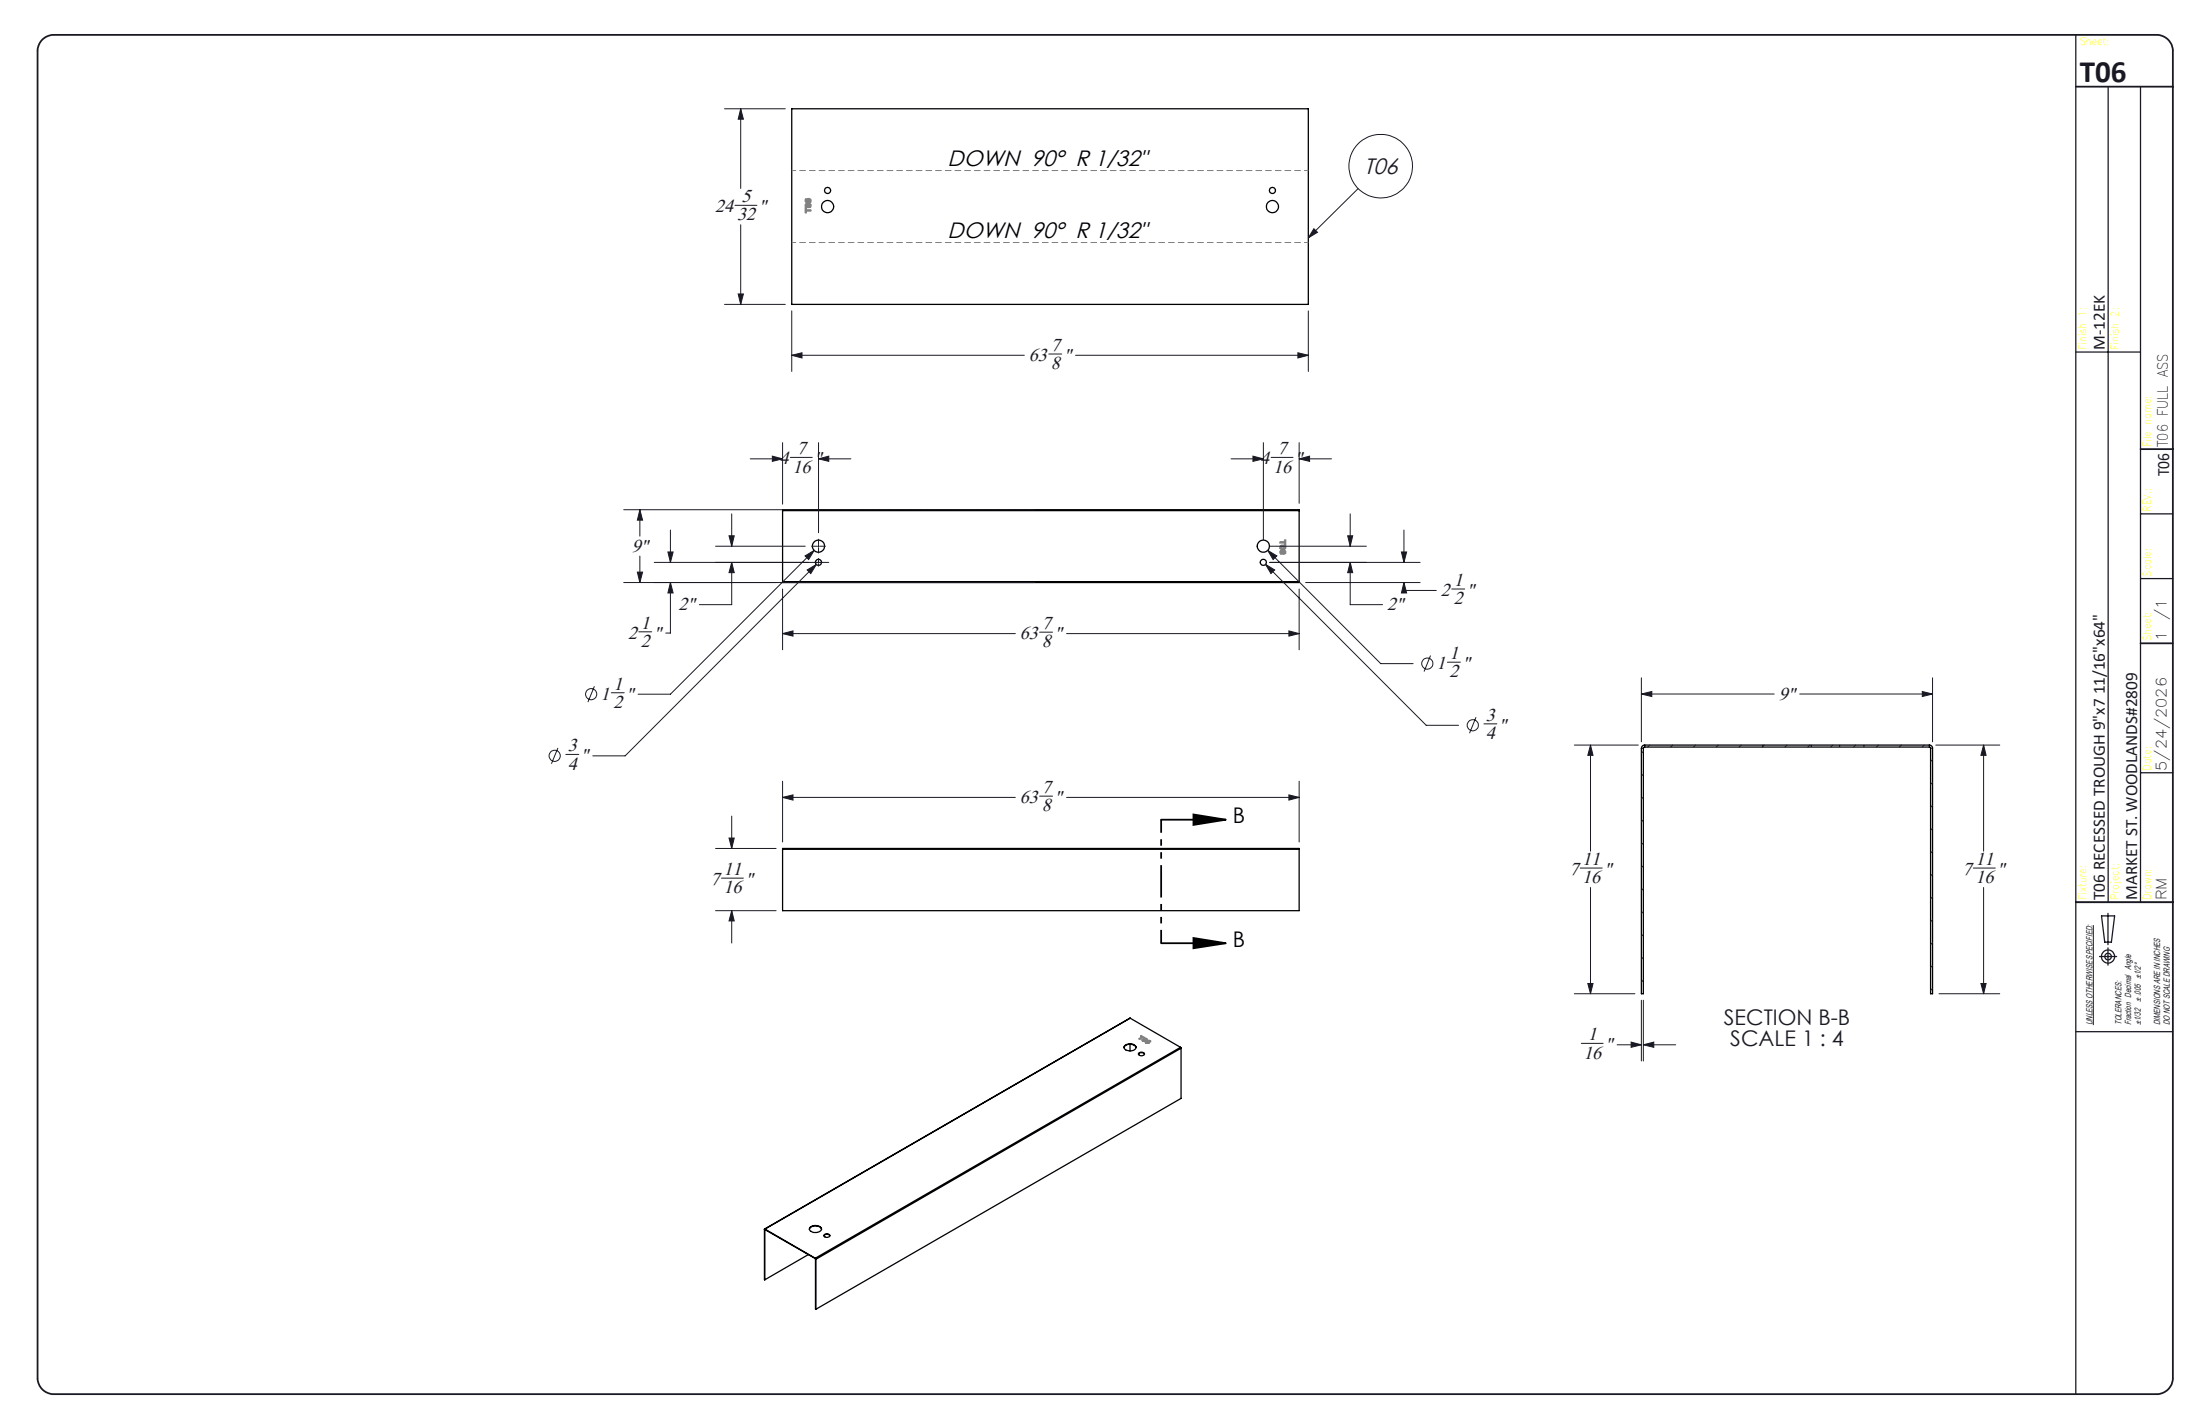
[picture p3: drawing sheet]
<svg xmlns="http://www.w3.org/2000/svg" width="432mm" height="279mm" viewBox="0 0 432 279" stroke-linecap="round" stroke-linejoin="round" font-family="sans-serif">
<g fill="none" stroke="#191924" stroke-width=".2">
<path d="M142.2 21.3h11.9M145.4 21.3l.5 2.1h-1zM145.4 21.3v15.7M266.6 37l-9.8 9.7M142.2 59.7h11.9M144.3 40.3h4.3M144.9 57.7h1l-.5 2zM145.4 44.1v15.6M257.9 44.9l.7 .7-1.8 1.1zM155.4 69.7l2-.5v1zM155.4 61v11.9M155.4 69.7h45.6"/>
<path d="M205.8 69.5h2.6M211.1 69.7h45.7M254.7 69.2l2.1 .5-2.1 .5zM256.8 61v11.9M147.2 90h6.4M151.6 89.5l2 .5-2 .5zM153.6 86.9v12M155.1 89.7h4.3M160.7 90l2-.5v1zM160.7 86.9v17.6M160.7 90h6.3M241.6 90h6.4"/>
<path d="M245.9 89.5l2.1 .5-2.1 .5zM248 86.9v19M249.5 89.7h4.3M255 90l2-.5v1zM255 86.9v11.8M255 90h6.3M122.4 100h80.6M122.4 114.3h80.6M125.1 112.3h1l-.5 2zM125.6 100l.5 2.1h-1zM125.6 100v5.2M125.6 109.1v5.2"/>
<path d="M128.4 110.3h34.3M131.1 108.3h1l-.5 2zM131.6 114.3l.5 2h-1zM131.6 114.3v9.9h-.9M131.6 104v6.3M140.4 107.2h17.6M143.1 105.1h1l-.5 2.1zM143.6 110.3l.5 2.1h-1zM143.6 100.8v6.4M143.6 110.3v8.3h-6.3M153.6 115.6v11.9M158 109.1l1.8-1.1-1.1 1.8z"/>
<path d="M158.4 111.8l1.8-1.1-1.1 1.8zM159.3 107.2h1M159.8 108l-28.2 28.2h-6.4M160.2 110.7l-37.5 37.6h-6.4M160.5 107.2h.3M160.7 105.8v1.1M160.7 107v.3M160.7 107.5v1M160.7 109.6v.4M160.7 110.2v.3M160.7 110.7v.4M161 107.2h1"/>
<path d="M248.4 110.7l1.8 1.1-.8 .7zM248.4 110.7l31.5 31.6h6.4M248.8 108l1.8 1.1-.7 .7zM248.8 108l22.2 22.2h6.4M249.2 110.3h29.5M249.2 107.2h19M255 115.6v11.9M256.3 114.3h22.4M264.5 105.1h1l-.5 2.1zM265 110.3l.5 2.1h-1zM265 110.3v8.3h6.4M265 100.8v6.4"/>
<path d="M275.1 108.3h1l-.5 2zM275.6 114.3l.5 2h-1zM275.6 114.3v1.6h6.3M275.6 104v6.3M284.9 115.6h2.6M116.7 134.7l-1.3 3.1M120 135.9h2.5M125.4 124h2.5M153.6 124.3l2-.5v1zM153.6 124.3h45.7M204 124h2.6M209.3 124.3h45.7"/>
<path d="M253 123.8l2 .5-2 .5zM280.8 128.6l-1.3 3.2M284.1 129.9h2.5M322.2 136.2l2-.5v1zM322.2 133v12.6M322.2 136.2h26M353.2 136.2h26.1M377.3 135.7l2 .5-2 .5zM379.3 133v12.6M109.5 146.8l-1.3 3.1M111.1 148h2.5M153.6 156.5l2-.5v1z"/>
<path d="M153.6 153.3v11.9M153.6 156.5h45.7M204 156.2h2.6M209.3 156.5h45.7M253 156l2 .5-2 .5zM255 153.3v11.9M289.7 140.7l-1.3 3.2M291.3 142h2.5M309 146.2h12.6M312.2 146.2l.5 2h-1.1zM312.2 146.2v20.8M322.5 147.4l-.3 .4"/>
<path d="M322.5 151.9l-.3 .4M322.5 156.4l-.3 .4M323.8 146.2l-.4 .4M328.3 146.2l-.4 .4M332.8 146.2l-.4 .4M337.3 146.2l-.4 .4M341.8 146.2l-.5 .4M346.3 146.2l-.4 .4M350.7 146.2l-.4 .4M355.2 146.2l-.4 .4M359.7 146.2l-.4 .4M364.2 146.2l-.4 .4"/>
<path d="M368.7 146.2l-.4 .4M373.2 146.2l-.4 .4M377.7 146.2l-.4 .4M379.3 149l-.4 .4M379.3 153.5l-.4 .4M379.3 158l-.4 .4M379.9 146.2h12.6M389.3 146.2l.5 2h-1zM389.3 146.2v20.8M140.4 178.7h11.9M140.4 166.5h11.9M141.6 172.3h4.3"/>
<path d="M143.1 164.4h1l-.5 2.1zM143.6 178.7l.5 2h-1zM143.6 160.1v6.4M143.6 178.7v6.3M310.2 170.3h4.3M312.2 174.1v20.9M322.5 160.9l-.3 .4M322.5 165.4l-.3 .4M322.5 169.9l-.3 .4M322.5 174.3l-.3 .5M322.5 178.9l-.3 .3M379.3 162.5l-.4 .4"/>
<path d="M379.3 167l-.4 .4M379.3 171.5l-.4 .4M379.3 176l-.4 .4M387.3 170.3h4.3M389.3 174.1v20.9M309 195h11.9M311.6 193h1.1l-.5 2zM322.2 196.3v11.9M322.5 183.3l-.3 .4M322.5 187.8l-.3 .4M322.5 192.3l-.3 .4M322.5 196.3v11.9"/>
<path d="M379.3 180.4l-.4 .5M379.3 185l-.4 .3M379.3 189.4l-.4 .4M379.3 193.9l-.4 .4M380.6 195h11.9M388.8 193h1l-.5 2zM410.9 181.5v19.6M310.4 204.7h4.2M317.4 205h4.8M320.1 204.5l2.1 .5-2.1 .5zM322.5 205l2.1-.5v1zM322.5 205h6.4"/>
<circle cx="271" cy="32.6" r="6.2"/>
<circle cx="116" cy="136.2" r="1.09"/>
<circle cx="280.1" cy="130.2" r="1.09"/>
<circle cx="108.9" cy="148.3" r="1.09"/>
<circle cx="289.1" cy="142.3" r="1.09"/>
</g>
<g fill="none" stroke="#191924" stroke-width=".25">
<path d="M407.4 6.8v266.7M413.8 17v160M420.1 17v160M407.4 69.1h12.7M420.1 113.5h6.4M420.1 100.8h6.4M420.1 151.6h6.4M407.4 177h19.1M412.5 179.7h2.5l-.6 5.2h-1.3zM413.7 179.2v6.1M412.1 187.7h3.3M413.7 186v3.4"/>
<path d="M407.4 202.4h19.1"/>
<circle cx="413.7" cy="187.7" r=".66"/>
<circle cx="413.8" cy="187.7" r="1.29"/>
</g>
<path d="M8.2 7.9a3.3 3.3 0 0 1 2.3-1.1h412.8a3.2 3.2 0 0 1 3.2 3.2v260.4a3.2 3.2 0 0 1-3.2 3.1h-412.8a3.2 3.2 0 0 1-3.1-3.1v-260.4a3.2 3.2 0 0 1 .8-2.1zM407.4 17h19.1M420.1 88.1h6.4M420.1 126.2h6.4M407.4 177h19.1" fill="none" stroke="#191924" stroke-width=".35"/>
<path d="M153.6 100.1h101.4M153.6 114.2h101.4M153.6 166.6h101.4" fill="none" stroke="#000" stroke-width=".2" stroke-dasharray="1.3 .6" stroke-dashoffset=".4" stroke-linecap="butt"/>
<g fill="none" stroke="#000" stroke-width=".2" stroke-dasharray="1.3 .6" stroke-linecap="butt">
<path d="M322.2 146.8h.4M322.8 146.6v-.4M346 146.2v.4M355.5 146.6v-.4M361.1 146.2v.4M365.8 146.6v-.4M378.7 146.2v.4M378.9 146.8h.4M159.5 166.5v.1M160.1 166.5v.1M161.3 166.6v-.1M161.9 166.6v-.1"/>
<path d="M246.8 166.5v.1M247.4 166.5v.1M248.6 166.6v-.1M249.2 166.6v-.1"/>
</g>
<g fill="none" stroke="#000" stroke-width=".25">
<path d="M155.4 21.3h101.4v38.4h-101.4zM153.6 100.2v-.2h101.4v.2M153.6 114.1v.2h101.4v-.2M153.6 100.2v13.9M153.6 100.2h101.4M153.6 114.1h101.4M255 100.2v13.9M322.4 146.4l.3-.2h56a.6 .6 0 0 1 .6 .6v48.2h-.4v-48.2l-.1-.2h-56.1l-.2 .2v48.2h-.3v-48.2zM153.6 166.6v-.1h101.4v.1M153.6 166.6v12.1h101.4v-12.1M153.6 166.6h101.4M221.8 199.8l-71.8 41.4"/>
<path d="M221.8 199.8l-71.7 41.4M221.8 199.8l9.9 5.7M220.6 205.5a1.45 1.45 0 0 1 2.4 0M220.7 205.3a1.46 1.46 0 0 1 2.3 .2 1.39 1.39 0 0 1-2.4 0zM221.8 204.9v1.3M223.4 206.8a.74 .74 0 0 1 1.2 0M223.5 206.7l.5-.3a.4 .4 0 0 1 .6 .4 .4 .4 0 0 1-.6 .4l-.2-.1a.32 .32 0 0 1-.3-.4zM231.7 205.5l.1 .2M231.7 205.5l-71.7 41.4M231.8 205.7l-71.7 41.4M231.8 205.7v9.8l-71.7 41.4M150 241.2l.1 .1"/>
<path d="M150 241.2l.1 9.9M150.1 241.3h.1M150.1 241.3v9.8M150.1 241.2h-.1M150.1 241.2l9.9 5.7M150.1 241.3l9.9 5.6M150.1 241.2v.1M158.6 246.2l-8.5 4.9M158.9 241.2a1.41 1.41 0 0 1 2.4 0M159 240.8a1.5 1.5 0 0 1 2.3 .4 1.45 1.45 0 0 1-2.4 0zM160 246.9l.1 .1M160 246.9l.1 .2"/>
<path d="M160 246.9h.1M160.1 247v.1M160.1 247v9.9M160.1 247.1v9.8M161.7 242.5l.5-.3 .6 .1 .1 .2M161.7 242.3a.59 .59 0 0 1 .7-.2 .59 .59 0 0 1 .4 .5 .61 .61 0 0 1-.6 .2 .61 .61 0 0 1-.5-.5z"/>
<circle cx="162.4" cy="37.4" r=".59"/>
<circle cx="249.7" cy="37.4" r=".59"/>
<circle cx="162.4" cy="40.5" r="1.19"/>
<circle cx="249.7" cy="40.5" r="1.19"/>
<circle cx="160.6" cy="110.3" r=".59"/>
<circle cx="160.6" cy="107.2" r="1.19"/>
<circle cx="248" cy="110.3" r=".59"/>
<circle cx="248" cy="107.2" r="1.19"/>
</g>
<path d="M234.2 159.8l6.4 1-6.4 1.1zM227.9 160.8h12.7M227.9 185.1h12.7M234.2 184l6.4 1.1-6.4 1z" fill="none" stroke="#000" stroke-width=".35"/>
<g fill="none" stroke="#808080" stroke-width=".25">
<path d="M158.2 39h.1l.1 .2a.2 .2 0 0 0-.1 .3 .2 .2 0 0 0 .2 0v-.3a.4 .4 0 0 1 .5-.1 .4 .4 0 0 1 .2 .5 .4 .4 0 0 1-.6 .2 .46 .46 0 0 1-.5-.2 .46 .46 0 0 1 .1-.6zM158 40.9h.3v.3h.8l.1 .1-.9 .1-.1 .4h-.1zM158.1 40.1l.6-.2a.43 .43 0 0 1 .4 .6 .43 .43 0 0 1-.6 .2l-.4-.2zM158.3 40.2h.3a.21 .21 0 0 1 .4 0 .21 .21 0 0 1-.1 .3 .21 .21 0 0 1-.3 0l-.3-.1zM251.2 106.4l.9-.1 .1-.4h.1v1h-.1l-.1-.4h-.8zM251.3 107.1l.3-.1h.5l.2 .2v.3l-.3 .3h-.5l-.3-.3zM251.3 108.1l.4-.2a.43 .43 0 0 1 .6 .2 .43 .43 0 0 1-.2 .6l-.1-.1a.25 .25 0 0 0 .2-.3 .25 .25 0 0 0-.4-.1l.2 .3-.3 .2a.39 .39 0 0 1-.4-.1 .39 .39 0 0 1 0-.5zM251.4 107.3l.4-.1a.2 .2 0 0 1 .3 0 .2 .2 0 0 1-.1 .3h-.5zM223.9 203.3l.2-.1 .5 .5-.3-.1-.7 .3 .5-.5zM224.2 204l.4-.3 .4 .1a.21 .21 0 0 1 .1 .2 .21 .21 0 0 1-.2 .2l-.5 .1-.3-.2zM224.4 204l.4-.2 .2 .1-.5 .3h-.2zM224.8 204.4l.6-.3a.27 .27 0 0 1 .3 0 .27 .27 0 0 1 .1 .3h-.2a.2 .2 0 0 0-.1-.2 .2 .2 0 0 0-.3 .1h.1a.19 .19 0 0 1 .3 .1 .19 .19 0 0 1-.2 .3h-.5z"/>
<circle cx="158.8" cy="39.4" r=".17"/>
<circle cx="251.6" cy="108.3" r=".18"/>
<circle cx="225.2" cy="204.5" r=".14"/>
</g>
<path d="M227.9 160.8v24.2" fill="none" stroke="#000" stroke-width=".35" stroke-dasharray="6.3 1.3 1.3 1.3 1.3 1.3" stroke-dashoffset="3.8" stroke-linecap="butt"/>
<path d="M155.4 33.5h101.4M256.8 47.6h-101.4" fill="none" stroke="#808080" stroke-width=".2" stroke-dasharray="1.3 .6" stroke-dashoffset=".4" stroke-linecap="butt"/>
<path d="M234.2 159.8l6.4 1-6.4 1.1zM234.2 184l6.4 1.1-6.4 1z" fill="#000"/>
<g fill="#191924">
<path d="M257.9 44.9l.7 .7-1.8 1.1z"/>
<path d="M143.6 178.7l.5 2h-1zM143.1 164.4h1l-.5 2.1zM153.6 156.5l2-.5v1zM253 156l2 .5-2 .5zM125.6 100l.5 2.1h-1zM125.1 112.3h1l-.5 2zM253 123.8l2 .5-2 .5zM153.6 124.3l2-.5v1zM131.1 108.3h1l-.5 2zM131.6 114.3l.5 2h-1zM160.7 90l2-.5v1zM151.6 89.5l2 .5-2 .5zM143.1 105.1h1l-.5 2.1zM143.6 110.3l.5 2.1h-1zM158 109.1l.7 .7 1.1-1.8zM158.4 111.8l.7 .7 1.1-1.8zM245.9 89.5l2.1 .5-2.1 .5zM255 90l2-.5v1zM264.5 105.1h1l-.5 2.1zM265 110.3l.5 2.1h-1zM275.1 108.3h1l-.5 2zM275.6 114.3l.5 2h-1zM248.8 108l1.1 1.8 .7-.7zM248.4 110.7l1 1.8 .8-.7z"/>
<path d="M320.1 204.5l2.1 .5-2.1 .5zM322.5 205l2.1-.5v1zM311.6 193h1.1l-.5 2zM312.2 146.2l.5 2h-1.1zM322.2 136.2l2-.5v1zM377.3 135.7l2 .5-2 .5zM389.3 146.2l.5 2h-1zM388.8 193h1l-.5 2z"/>
<path d="M144.9 57.7h1l-.5 2zM145.4 21.3l.5 2.1h-1zM254.7 69.2l2.1 .5-2.1 .5zM155.4 69.7l2-.5v1z"/>
</g>
<text font-size="6.1" fill="#191924" x="408.2" y="16.1">T06</text>
<g font-size="4.4">
<text x="186" y="32.5">DOWN 90° R 1/32&quot;</text>
<text x="186" y="46.7">DOWN 90° R 1/32&quot;</text>
</g>
<text font-size="4.4" fill="#191924" x="267.8" y="34.1">T06</text>
<g font-size="4.2">
<text x="242" y="161.5">B</text>
<text x="242" y="185.7">B</text>
</g>
<g font-size="4.2" fill="#191924">
<text x="338.3" y="201">SECTION B-B</text>
<text x="339.6" y="205.2">SCALE 1 : 4</text>
</g>
<g font-size="3.7" fill="#191924">
<text x="140.4" y="41.6">24</text>
<text x="145.5" y="39.6">5</text>
<text x="149" y="41.6">&quot;</text>
<text x="144.7" y="43.3">32</text>
<text x="202" y="70.8">63</text>
<text x="206.2" y="68.8">7</text>
<text x="208.8" y="70.8">&quot;</text>
<text x="206.2" y="72.4">8</text>
<text x="156.4" y="89.1">7</text>
<text x="250.8" y="89.1">7</text>
<text x="153" y="91.1">4</text>
<text x="155.5" y="92.7">16</text>
<text x="159.8" y="91.1">&quot;</text>
<text x="247.4" y="91.1">4</text>
<text x="249.9" y="92.7">16</text>
<text x="254.2" y="91.1">&quot;</text>
<text x="124" y="108.3">9&quot;</text>
<text x="133.2" y="119.7">2&quot;</text>
<text x="272.3" y="119.7">2&quot;</text>
<text x="282.8" y="117">2</text>
<text x="285.3" y="115">1</text>
<text x="285.3" y="118.6">2</text>
<text x="287.9" y="117">&quot;</text>
<text x="123.3" y="125.3">2</text>
<text x="125.8" y="123.3">1</text>
<text x="128.3" y="125.3">&quot;</text>
<text x="200.2" y="125.4">63</text>
<text x="204.5" y="123.4">7</text>
<text x="207" y="125.4">&quot;</text>
<text x="125.8" y="126.9">2</text>
<text x="204.5" y="127">8</text>
<text x="282" y="131.3">1</text>
<text x="284.5" y="129.3">1</text>
<text x="287" y="131.3">&quot;</text>
<text x="117.9" y="137.3">1</text>
<text x="120.4" y="135.3">1</text>
<text x="122.9" y="137.3">&quot;</text>
<text x="284.5" y="132.9">2</text>
<text x="349.1" y="137.3">9&quot;</text>
<text x="120.4" y="138.9">2</text>
<text x="291.7" y="141.4">3</text>
<text x="294.2" y="143.4">&quot;</text>
<text x="111.5" y="147.4">3</text>
<text x="114" y="149.4">&quot;</text>
<text x="291.7" y="145">4</text>
<text x="111.5" y="151">4</text>
<text x="204.5" y="155.6">7</text>
<text x="200.2" y="157.6">63</text>
<text x="204.5" y="159.2">8</text>
<text x="207" y="157.6">&quot;</text>
<text x="139.5" y="173.7">7</text>
<text x="142" y="171.7">11</text>
<text x="146.3" y="173.7">&quot;</text>
<text x="308" y="171.7">7</text>
<text x="310.6" y="169.7">11</text>
<text x="310.6" y="173.3">16</text>
<text x="314.9" y="171.7">&quot;</text>
<text x="385.2" y="171.7">7</text>
<text x="387.7" y="169.7">11</text>
<text x="387.7" y="173.3">16</text>
<text x="392" y="171.7">&quot;</text>
<text x="142" y="175.3">16</text>
<text x="310.8" y="207.7">16</text>
<text x="311.6" y="204.1">1</text>
<text x="315.1" y="206.1">&quot;</text>
</g>
<g font-size="3.4" fill="#191924">
<text x="413.1" y="68.7" transform="rotate(-90 413.1 68.7)">M-12EK</text>
<text x="425.7" y="93.4" transform="rotate(-90 425.7 93.4)">T06</text>
<text x="413.1" y="176.6" transform="rotate(-90 413.1 176.6)">T06 RECESSED TROUGH 9&quot;x7 11/16&quot;x64&quot;</text>
<text x="419.4" y="176.6" transform="rotate(-90 419.4 176.6)">MARKET ST. WOODLANDS#2809</text>
</g>
<g font-size="2.8" fill="#191924">
<text x="425.5" y="87.7" transform="rotate(-90 425.5 87.7)">T06 FULL ASS</text>
<text x="425.2" y="125.8" transform="rotate(-90 425.2 125.8)">1</text>
<text x="425.2" y="121.7" transform="rotate(-90 425.2 121.7)">/1</text>
<text x="425.2" y="151.2" transform="rotate(-90 425.2 151.2)">5/24/2026</text>
<text x="425.2" y="176.6" transform="rotate(-90 425.2 176.6)">RM</text>
</g>
<g font-size="2.1" fill="#ff0">
<text x="408.2" y="8.9">Sheet:</text>
<text x="409.5" y="68.7" transform="rotate(-90 409.5 68.7)">Finish 1:</text>
<text x="415.8" y="68.7" transform="rotate(-90 415.8 68.7)">Finish 2:</text>
<text x="422.2" y="87.7" transform="rotate(-90 422.2 87.7)">File name:</text>
<text x="422.2" y="100.4" transform="rotate(-90 422.2 100.4)">REV.:</text>
<text x="422.2" y="113.1" transform="rotate(-90 422.2 113.1)">Scale:</text>
<text x="422.2" y="125.8" transform="rotate(-90 422.2 125.8)">Sheet:</text>
<text x="422.2" y="151.2" transform="rotate(-90 422.2 151.2)">Date:</text>
<text x="409.5" y="176.6" transform="rotate(-90 409.5 176.6)">Fixture:</text>
<text x="415.8" y="176.6" transform="rotate(-90 415.8 176.6)">Project:</text>
<text x="422.2" y="176.6" transform="rotate(-90 422.2 176.6)">Drawn:</text>
</g>
<g font-size="1.7" fill="#191924">
<text x="420.2" y="196.6" transform="rotate(-90 420.2 196.6)">± .005 ±1/2°</text>
<text x="410.7" y="201.1" transform="rotate(-90 410.7 201.1)">UNLESS OTHERWISE SPECIFIED:</text>
<text x="416.4" y="201.1" transform="rotate(-90 416.4 201.1)">TOLERANCES:</text>
<text x="418.3" y="201.1" transform="rotate(-90 418.3 201.1)">Fraction Decimal Angle</text>
<text x="420.2" y="201.1" transform="rotate(-90 420.2 201.1)">±1/32</text>
<text x="424" y="201.1" transform="rotate(-90 424 201.1)">DIMENSIONS ARE IN INCHES</text>
<text x="425.9" y="201.1" transform="rotate(-90 425.9 201.1)">DO NOT SCALE DRAWING</text>
</g>
</svg>
